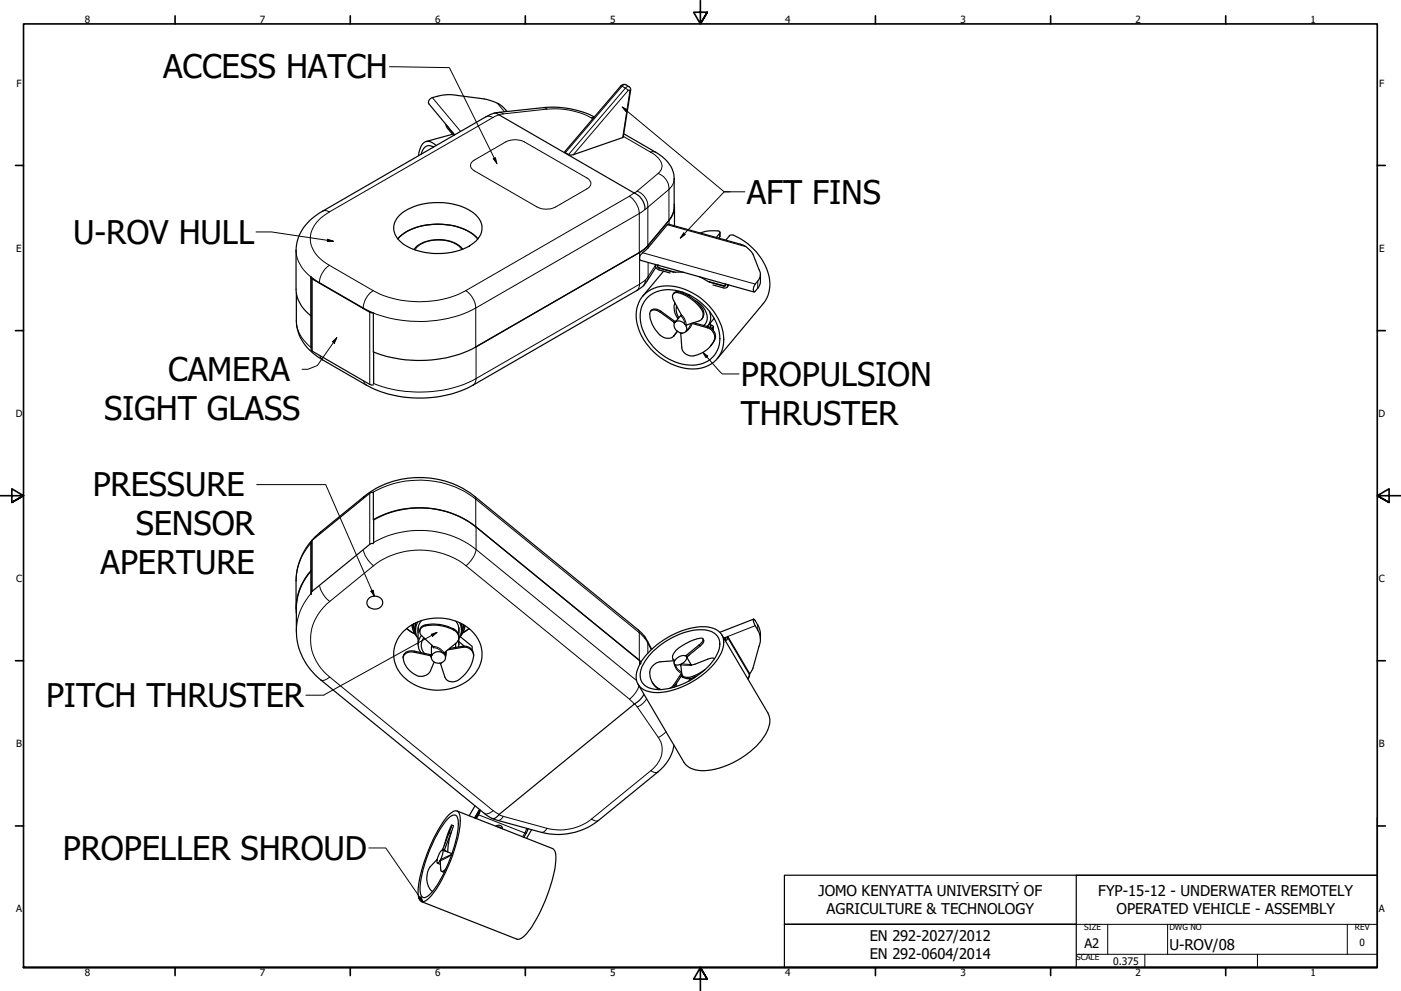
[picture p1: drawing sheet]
<svg xmlns="http://www.w3.org/2000/svg" width="594mm" height="420mm" viewBox="0 0 594 420" stroke-linecap="round" stroke-linejoin="round" font-family="sans-serif">
<!-- layer: Visible (ANSI) -->
<g fill="none" stroke="#000" stroke-width=".51">
<path d="M263.3 36.4l1.1-.6 1 .1 1.6 1 .5 1.1-3.3 20.2-21.1 7.4h-1.7l-1.7-.9-.1-.5zM189 52.7l.6 1.5 2.4 2.9M189.5 53.3l3.2 3.9M191.8 56.9l-11.1 3.1M209.5 48l20.9-2.4a39.5 39.5 0 0 1 21.7 4M215 47.3a13.5 13.5 0 0 0-9.6-5.3l-11.2-1.5a19.7 19.7 0 0 0-11.7 1.3l-.8 1.2 .2 1.1 10.9 13.1M264.5 56.7l13.6 7.9a13.8 13.8 0 0 1 7.8 11.1v12.1l-.3 1.9-.7 1.9-1.2 1.9-9.7 11.4-2.9 2.2M183.8 62.3a3.2 3.2 0 0 0-4.9 2.2l-.3 .9M185 61.7a3.8 3.8 0 0 0-5.7-.8l-1.1 2.1-.7 3M169 91.7a24.3 24.3 0 0 1 19.3-5.7 20.3 20.3 0 0 1 14.9 6.8 7.5 7.5 0 0 1-3.2 10.8 28.7 28.7 0 0 1-29-.1 7.5 7.5 0 0 1-2-11.8zM273.5 88.8a7.6 7.6 0 0 0-4.7-7l-57.9-33.6a2.79 2.79 0 0 0-3.3 .5l-70.9 40.9a19.6 19.6 0 0 0-11.2 16.5v16.5a15 15 0 0 0 6.3 11.3M285.9 86.5l-.1 3-1.3 2.9-11.3 13.2-71.5 41.5a53.3 53.3 0 0 1-43.4 2.1v-16.5l-4.3-2.1-18.6-10.7-3.6-2.5 .2 29.9"/>
<path d="M286 87.7v8M296.9 98.8a11.8 11.8 0 0 1 8.3-.5l.1 .4-1.6 2M305.3 98.5v1.7l-.6 .7M132 117.6v30.9l24.8 14.5 1.6 .2M132 117.5l.4 .8 24.4 14.1 1.3 .2M168.7 101.3a23.2 23.2 0 0 1 18.6-6.2 21.5 21.5 0 0 1 15.3 6.2M196.2 105.6a14.2 14.2 0 0 0-14.3-3.5 10.6 10.6 0 0 0-6.4 3.7M273.6 118.8v.4a4.2 4.2 0 0 1-2.9 3.6l-70.1 40.5a49.5 49.5 0 0 1-45.2 0l-18.6-10.7a19.9 19.9 0 0 1-11.1-16.5v-11.9M277.9 112.1l.2 1.2 1 1 5.1 1.4M278.1 113.3l-5.1 7.7M278.7 112.4l.5 1.2 6.4 1.9 .2-.2M279 112.4v.8l.5 .4 6.8 1.8 3.6 .1"/>
<path d="M281.4 115l-8.9 10.6M296.5 117.3l3.7 2 7 1.9 .3-.8M300.8 119.6l6.1 1.7h.6l.2-.9M300.9 119.5l-.1 .2M307.8 101.8l1.4-1.7a1.62 1.62 0 0 1 2-.3 25.3 25.3 0 0 1 15.3 20.1l-.5 4.2-1.5 3.5-20.3 24.5M322.5 116.3a7.2 7.2 0 0 1-2.3 7.2l-.4 .3a2.83 2.83 0 0 1 .4-3.4l1.6-1.9 .7-2.2-3.2-8.6a8.7 8.7 0 0 0-5.3-4.2l-30.7-8.5-9.2 10.8a6.2 6.2 0 0 0-2.9 3.4l.1 1 .4 .2 48 13.4M272.9 125.1a16.4 16.4 0 0 1 19.3-1.6 24.5 24.5 0 0 1 14.7 20.5 12.4 12.4 0 0 1-14.7 12.4 25.7 25.7 0 0 1-22.4-21.3 12.9 12.9 0 0 1 3.1-10zM274.2 126.5a14.1 14.1 0 0 1 15.2-2.6 22.9 22.9 0 0 1 15.8 19.7 11.2 11.2 0 0 1-12.8 11.2 23.1 23.1 0 0 1-20.9-20l.1-2.7 .6-2.4zM275.8 132a2.9 2.9 0 0 1 4.5 0l5.8 4.2h.5M285.6 124.6a2.46 2.46 0 0 1 3.5-.5 19.2 19.2 0 0 1 9 7.3l.3 1.9-.9 2.1M285.8 136.6a4.2 4.2 0 0 0 2.9 4.8M285.8 136.7l.1 .1a3.4 3.4 0 0 1 5 1h.1"/>
<path d="M285.8 136.7l-7-5a2.15 2.15 0 0 0-2.7 .1 2.15 2.15 0 0 0-.4 2.7 12.3 12.3 0 0 0 6.3 8.8 3.6 3.6 0 0 0 3.7-.8l1.5-2.1M286.2 128.4a7.5 7.5 0 0 0 1.3 6.8M286.6 136.2h.1M286.9 129.7l-.1 2.5 1 2.5M288.8 134l.2-.4-3.3-6.1a1.96 1.96 0 0 1-.5-2.3 1.96 1.96 0 0 1 2-1.1 16.7 16.7 0 0 1 10.9 8.5 2.9 2.9 0 0 1-1.6 3.5l-5.5 1.7M288.9 133.5l-2.3 2.7M289.6 123.9l-.2 .3M291 137.8l-.1 .1a2.2 2.2 0 0 1 .1 2.4 2.2 2.2 0 0 1-2.3 1v.2M291.5 125.2l1.3 .1M291.8 139.4l-1 1.2M293.3 137.1l6.7 1.9a4.3 4.3 0 0 1 1.7 7.2 10.9 10.9 0 0 1-9.6 4.5 4.1 4.1 0 0 1-3-3.3l-.4-6M294.1 136.8l6.3 1.7a4.4 4.4 0 0 1 3 3.6 4.4 4.4 0 0 1-1.8 4.2l-.4 .4"/>
<path d="M294.8 127.5a8.1 8.1 0 0 1 4.9 8.7l-1.3 1.8M300.4 137.8v.8M300.9 132a5.7 5.7 0 0 1-1.1 6.4M301.2 137.6l.1 1.4M301.2 136.9v2M301.3 137.8l1.2 .5-.7 1.1M302.5 138.5l-.2 1.3M302.8 135l-2.6 3.1M307.7 120.7l-.2 .3M308.6 120.7l-.2 1-1.1 .5-5-1.4M309.1 120.8l-.7 1M131.9 147.3l.1 .1"/>
<path d="M158.4 149.3l-.1 13.3M287.3 140.4l-1.7 2.1M158.1 208.8l.2-.2 .1 11.9M158.3 208.8l-1.2 .1-25 20.4-.2 22.3-.1-21.3M131.8 230.3l.2 .1M132 230.2l-.2 .1M158.3 220.3a39.8 39.8 0 0 1 43.4 3l69.4 56.7M158.4 230.5h-1.3l-24.7 20.2-.4 .6v.7M158.4 220.5a39.5 39.5 0 0 1 43.5 2.9l69.9 57.2M158.4 220.5l-.1 9.5M125.5 258v-11.7a26.9 26.9 0 0 1 10.4-20.7l18.5-15.1a38.3 38.3 0 0 1 46.9 0l69.3 56.6 2.7 2.7M131.8 242a23.9 23.9 0 0 0-6.1 18.1"/>
<path d="M131.9 242.1a24.1 24.1 0 0 0-6.2 15.9v9.6a26.9 26.9 0 0 0 10.3 20.7l70.1 57.2 2.5 1.5M156.3 253.8a3.5 3.5 0 0 1 3.6-1 3.5 3.5 0 0 1 2.4 2.8 3.4 3.4 0 0 1-3.5 2.6 3.4 3.4 0 0 1-3.2-2.8zM171 267.8a21.8 21.8 0 0 1 27.9-1.3l-2.7 1.8 2.7-1.8a13.6 13.6 0 0 1-1.5 22.8 21.5 21.5 0 0 1-27.6-3.8 13.2 13.2 0 0 1 1.2-17.7zM172.4 266.5l3.5 2.2M174.7 264.9a8.5 8.5 0 0 0 2.1 5.1M175.5 264.5v.1M176.2 264.1v3M177.2 263.7a6.8 6.8 0 0 0 .1 7.2M177.3 266.1v7.1M178 267.8a2.73 2.73 0 0 1 3-3 17.1 17.1 0 0 1 12.6 2.8l1 2.3M178.7 269.4a5.9 5.9 0 0 0-.3 7.2M178.8 263.1l-1.4 2.4-.1 2.7"/>
<path d="M179.8 270.4a5 5 0 0 0 .2 6.6M182.7 278l.1 .1a3.2 3.2 0 0 0 3.9 3.2l.1 .1M182.7 278l-7-1.5a3.3 3.3 0 0 0-4.6 3.1 9.1 9.1 0 0 0 7.7 7.1 4.3 4.3 0 0 0 3.8-2.4l1.5-3.7M182.9 278.6v.1M183.1 277.3l-.4 .3-7-1.5a3.4 3.4 0 0 0-4.8 2.8M183.2 273.6l-.3 3.9M183.7 274.6v-.5l-4.8-4.4a2.55 2.55 0 0 1-.6-3.1 2.55 2.55 0 0 1 2.7-1.4 16.6 16.6 0 0 1 12.7 3 3.1 3.1 0 0 1-.3 4.4l-5.2 4.4a2.59 2.59 0 0 1-1.4 4.3v.1M188.3 276.8h-.3a3.7 3.7 0 0 0-5.1 1.2h-.2M188.9 276.8v1.9M189.9 275.5l6.4-1.1a4 4 0 0 1 4 1.8 4 4 0 0 1 0 4.4 13.7 13.7 0 0 1-7.5 8.4 3.4 3.4 0 0 1-4.1-1.9l-1.9-5.7M190.6 274.9l5.7-.9a3.9 3.9 0 0 1 4.6 4M193.2 272.8v1.8"/>
<path d="M193.3 263.3l1.1 2.4 .2 2.5M194.3 271.5l.1 2.8M194.6 272l2.3 2M194.6 266.1v7.1M194.9 264a6.5 6.5 0 0 1-.3 6.9M195.1 269.9l5.1 4.1v1.6M195.7 264.4v2.7M197.2 265.2a8.3 8.3 0 0 1-2.1 4.8M273.3 269.8l.2 .9M273.3 269.8l3.1 5.5M276 275.6a34 34 0 0 1 23.4-9.9 7.1 7.1 0 0 1 7.5 6.6 19.8 19.8 0 0 1-8.8 13.7 32.7 32.7 0 0 1-20.8 7.6 7.1 7.1 0 0 1-7.6-6.6 17.4 17.4 0 0 1 6.3-11.4zM277.1 276a30.3 30.3 0 0 1 21.9-8.9 6.3 6.3 0 0 1 5.7 3.4 6.3 6.3 0 0 1-.5 6.7 30.7 30.7 0 0 1-25.9 15.1 6.3 6.3 0 0 1-6.8-6.5 16.8 16.8 0 0 1 5.6-9.8z"/>
<path d="M285.4 279.5l.4 .6M291 277.9l-.1 .1a1.81 1.81 0 0 1-.8 2.7l-1.4 1.1M291 277.9a6 6 0 0 0-5.2 2.2M291 277.9l6.6-5.6a.92 .92 0 0 0 .6-1 .92 .92 0 0 0-.9-.7 20.4 20.4 0 0 0-11.5 6.3 2.15 2.15 0 0 0 .2 3.2M291.1 278.4l2.1 3.6M292.4 277.6l-1.1 1.1M298.1 270.9a1.9 1.9 0 0 1-.9 2.7l-6 5.1M303 279.3a2.74 2.74 0 0 0-3 .2l-5.5 2.2-2.1 .3M306.1 269.2l19.5 33.1a9.7 9.7 0 0 1-1.9 10.5 35.1 35.1 0 0 1-26.3 13.9 8.6 8.6 0 0 1-7.3-3.4l-19.5-33.2M307 270.6l.5 .1-.2 .6M307.5 270.7l.2 .2M307.7 271.8l.7-.7 .2-1.2 9.2 15.6v1l-.6 1.5"/>
<path d="M308.6 269.9l-.9 .3-.3 1.2M319.6 262.5l-14.4 5.6M322.5 271.1a10.7 10.7 0 0 0-3-8.6l.2 1.5a18.4 18.4 0 0 1 2.8 7.1l-3.2 12.2-1.5 2.6M271.4 281.4l-.2 .5M273 294.4a10.3 10.3 0 0 1-4.1 4.2l-57.3 46.7a3.3 3.3 0 0 1-3 1.7M276.5 289.2l1.5 2 1.5 1.2M285.8 280.1l.1 .1a1.29 1.29 0 0 0 .3 1.6 1.29 1.29 0 0 0 1.6 .1l.9-.1M285.8 280.1l-5.8 .5a5.3 5.3 0 0 0-3.7 8.1l.2 .5a7.2 7.2 0 0 0 3.7 3.1M285.8 291.2v.2M285.9 281.5l.8 1.2M286.9 289.7l-.1 1.4M288.7 281.8l.4 4a3.2 3.2 0 0 0 4.7 .9l5.1-2.7"/>
<path d="M288.9 286.6l1.2 .7M288.9 286.6l-.1 .1M289.1 285.3l-3.4 5.1-1.7 1.4M289.2 286.2l-3.5 5.2M289.2 286.3a3.8 3.8 0 0 0 5.4 .8l.7-.4M292.4 287.7l.4 .6M293.1 281.9v.1M293.6 287.5l.2 .3M285.8 316a18.7 18.7 0 0 1-6.8 11.3l-25.2 20.5a28.2 28.2 0 0 1-24.2 5.1l-20.9-5.9M188.3 358.6l1.6-5.1 1.7-3.7-3.8 10.2M190.2 346.9l.6-.6a1.88 1.88 0 0 1 2.2-.7 1.88 1.88 0 0 1 1.2 2 41 41 0 0 1-4 18.2 37.4 37.4 0 0 1-8.8 14.2 1.72 1.72 0 0 1-1.9 .5 1.72 1.72 0 0 1-1.2-1.6 40.9 40.9 0 0 1 4.3-19.4l.7-1.4a37 37 0 0 1 6.9-11.2zM190.2 345.5l1.4-1a1.97 1.97 0 0 1 2.4-.6 1.97 1.97 0 0 1 1.1 2.2 50.1 50.1 0 0 1-5.6 22.3 32.8 32.8 0 0 1-9.2 13.6 1.9 1.9 0 0 1-2.1 0 1.9 1.9 0 0 1-.8-2 43.8 43.8 0 0 1 4.1-19.2 52.2 52.2 0 0 1 8.7-15.3z"/>
<path d="M191.4 352.7a27.4 27.4 0 0 0-1.5 8.5M191.5 349.8l.7 .3v.6l-3.7 10M193.8 343.8l40.9 16.2a7.7 7.7 0 0 1 .8 6.4 66.9 66.9 0 0 1-12.3 29.6l-2.5 2-1.5 .2-40.5-16M201.3 346.8l2-3.1-.2 .9-1.4 2.3M201.4 341.7l-2.5 4.2M203.2 343.7h.2M203.4 343.7l-1.7 3.2M203.4 343.3v.4M203.7 343.5l-1.7 3.6M210.2 350.3a1.62 1.62 0 0 1 1.8-.4 1.62 1.62 0 0 1 1 1.5M223.8 351.3l-.5 1.6-1.2 2.1M225.4 351.8l-2.1 3.7"/>
<path d="M185.2 364.5l.4 1.5 1.1-1M185.5 366l1.3 .4M186.7 365l.4 4.4h.8l1.1-1M187.2 369.4l1.3 .3M187.8 360a8.3 8.3 0 0 1-1.1 5M187.8 360a8.5 8.5 0 0 0-2.6 4.5l-2.8 3a8.3 8.3 0 0 0 1 10.5M188.7 360.8l2.9 1.1-1.8 1.5"/>
</g>
<!-- layer: Visible Narrow (ANSI) -->
<g fill="none" stroke="#000" stroke-width=".42">
<path d="M265.2 37.4l1.1 1M265.2 37.4l-1.4-.8-24.1 28.1M265.2 37.4l-24.1 28.1M265.4 35.9l-1 .1-.6 .6-.5-.2M266.3 38.4l.6-.3 .2 .6M266.3 38.4l-23.2 27.2M266.7 36.7l-.9 .1-.6 .6M267.1 38.7l-3.1 19.6M267.4 38.3l-.3 .4M183.3 41.4l12 14.3M189.8 53.7h.1M206.1 49.5l1.6-.2 1.3 .5"/>
<path d="M209 49.8l-69.3 40M210.8 43.7l3.1 3.6M211.6 48.7l-2.6 1.1M211.9 47.6l1.5 .7M213.4 48.3l-2 .3M230.4 45.6l1.5 .7M231.9 46.3a33.3 33.3 0 0 1 18.8 3.7M231.9 46.3l-18.5 2M250.7 50l.7 .3M251.9 49.8l-1.2 .2M264.4 57.8l11.4 6.7M200.6 68.2l13.8-8a8.7 8.7 0 0 1 8 0l26.5 15.3a2.41 2.41 0 0 1 1.7 2.3 2.41 2.41 0 0 1-1.7 2.3l-13.3 7.6a8.7 8.7 0 0 1-7.9 0l-26.5-15.3a2.34 2.34 0 0 1-1.6-1.9 2.34 2.34 0 0 1 1-2.3z"/>
<path d="M275.8 64.5a7 7 0 0 1 4.8 6.7l-.5 1.2-1 1.1M275.8 64.5l1.3-.2 1 .3M279.1 73.5a7 7 0 0 1 4.6 6.8l1.6-2.2 .6-2.4M279.1 73.5l-9 7.6M136.7 89.6l1-.3 2 .5M139.7 89.8a14 14 0 0 0-8.1 11.4 13.4 13.4 0 0 0 8.1 11.3M266.8 83.2a9.3 9.3 0 0 1 4.3 7.3l3.6-2.6M266.8 83.2l-69.3 40M268.8 81.8l-2 1.4M270.1 81.1l-1.1 .7M270.1 81.1a6.9 6.9 0 0 1 4.6 6.8M274.7 87.9l9-7.6v14.8"/>
<path d="M274.7 87.9v16.2M283 95.3l33.3 9.3M305.2 98.9v1.5M125.5 106.1a15.3 15.3 0 0 0 6.3 11.3M132.4 118.3v30.6M139.7 112.5a9.6 9.6 0 0 0-4.3 7.4M139.7 112.5l18.5 10.7M195.8 105.8a13.9 13.9 0 0 0-14.3-3.5l-3 1.2-1.5 1.1-1 1.4M271.1 107.1v-16.6l-69.4 40.1M271.2 107v13.5M272.5 107.2l47.7 13.2M274.8 117.3l-1.2 1.5-2.4 1.7"/>
<path d="M274.8 117.3l-.4 1.7M274.8 104.1v1M274.8 111.3v6M277.9 112.6l-3.1 4.7M279 112.4l-.3 .3M279.7 113.6l-.2 .1M321.3 119.2v3M125.7 136.1a14.7 14.7 0 0 0 6.2 11.2M156.8 132.4v30.6M158.2 123.2a43.3 43.3 0 0 0 39.3 0M158.2 123.2a9.6 9.6 0 0 0-4.2 7.4M197.5 123.2a9.6 9.6 0 0 1 4.2 7.4"/>
<path d="M201.7 130.6a53.3 53.3 0 0 1-43.4 2.1M201.7 130.6v16.5M271.2 120.5l-.5 2-.8 .7M271.2 120.5l-69.3 40M280.3 132l-.3 .4M286.1 136.2l-.2 .7M286.6 136.2l-.3 .5M287.8 123.7l-.3 .4M288.9 133.5a5.7 5.7 0 0 1 2.1 4.3M289 133.8l-.2 .2 1.1 1.6 .5 1.9M291.3 137.7l-.4 .5M293 137.2l-1.2 2.2"/>
<path d="M293.6 137a6.5 6.5 0 0 1-2.9 3.7M297.4 130.2l-.3 .4M300.4 138.5l-.4 .5M301.2 137.6v.6l.2-.2M302.3 138.8v.9M307 121.2l-.1 .1M308.8 120.8l-.2 .2M135.6 150.8l1.2 1.8M201.9 147v13.5M286 142.1l-.3 .4M289.6 141.2l-.9 .3M303.1 144.1l-.3 .3"/>
<path d="M154.2 161.5l.4 1.1 .8 .7M201.9 160.5a53.4 53.4 0 0 1-43.5 2.1M201.9 160.5l-.5 2-.8 .8M154.4 210.5l-.3 .9M156.8 209.1v21.7M158.3 208.6a39.8 39.8 0 0 1 43.4 3M201.3 210.5l.4 1.1M201.7 211.6v11.7M201.7 211.6l69.4 56.7v11.7M131.8 230.3a24.9 24.9 0 0 0-6.3 16M132.4 229v21.7M135.9 225.6l-.5 .9"/>
<path d="M154.2 233.4a12.2 12.2 0 0 0 4.2 6.5M158.4 239.9l-18.6 15.1M158.4 230a39.5 39.5 0 0 1 43.5 3M197.6 239.9l69.4 56.6M201.9 233a11.8 11.8 0 0 1-4.3 6.9 32.2 32.2 0 0 0-39.2 0M201.9 223.4v9.6M201.9 233l68 55.5M131.9 251.6a24.1 24.1 0 0 0-6.2 16M135.6 248.6a11.5 11.5 0 0 0 4.2 6.4M139.8 255a19.9 19.9 0 0 0 0 32.1M174.9 264.8l.3 2.1 1.5 2.8M175.3 264.6l.2 2 .8 2"/>
<path d="M175.5 264.6l.7 3.3M175.5 264.5l.7 3M175.7 276.1v.4M176.2 264.1v.1M180.3 265v.3M182.7 277.6l-.1 .8 .3 .3M182.9 277.5l.2-.2v.6M182.9 278.5v.1M183.2 273.6l-.3 1M187.6 276.8a4.9 4.9 0 0 0-3.9-2.2v-.5a5.5 5.5 0 0 1 4.6 2.7M188.3 276.8v.4M188.9 276.3v.5"/>
<path d="M189.3 276l-.4 2.6M192.4 266.7v.4M195.7 267.5l.7-2.7-.8 3.1M196.3 274v.4M196.6 264.9l-.3 1.9-.8 1.8M197 265.1l-.7 2.8-1.1 1.8M270.6 267.1l.5 1.2 2.4 2.4 1.2 1.9M274.6 272l.1 .6M274.7 272.6v4.3M274.7 272.6l1.5 2.8M285.7 279.8l.2 .3M291 277.9l.3 .8"/>
<path d="M296.5 273.4l.3 .6M307.7 270.2l-.8 .4M308.6 270.4l9.2 15.6v-.6M320.2 265.3l-11.6 4.6M321.3 265v2.1M139.8 287.1a3.5 3.5 0 0 1-3.8 1.2M139.8 287.1l69.3 56.6M187.5 280.9l-.7 .5M267 296.5l1.9 2.1M270.3 299.8l8.8 12.9M271 290.8a12.7 12.7 0 0 1-4 5.7M271.2 280v1.9"/>
<path d="M274.2 296.3l-1.7 2-2.2 1.5-1.2-1.4M279.7 292.1l.1 .2M285.7 290.4l.3 .6M285.8 280.1v.7M285.9 281.4a6.3 6.3 0 0 0 3.2 4.4M286.7 282.7l2.3 2.3M288.4 281.7l.3 .7M288.7 281.8l3.7 .2M289 286.7l.9 .5M289.1 281.4l4 .6M292.4 288.1l.1-.1-.2 .6zM294 287.4l.3 .1"/>
<path d="M294.1 287.3l.2 .1M294.3 286.6l.3 .5M317.8 286.2v-.2l-.8 1.6M279.1 312.7a9.9 9.9 0 0 1-2.1 13.2l-1 .8 1.7 .8 1.3-.2M282.4 310.2l-1.8 1.6-1.5 .9M276 326.7l-25.2 20.6M190.4 353.3l.7 .2M202.9 345.5l19.7 7.7M202.9 344.8h.1M203.3 343.2l-2.1 3.6M205.4 344.8a3.5 3.5 0 0 0 3.7-1.1l2.5 1.6M211.1 350.6l1.2 .2 .5 .5"/>
<path d="M211.3 350.8h.8l.6 .5M211.5 345.4l1.9 .7M213.4 346.1l-1.2 1.4-1.1 .3M213.4 346.1l18.6 5.1M222.6 353.2l-1 1.6M223.2 353.1l-.6 .1M223.3 351.2l-.7 2M224.1 351.4l-.5 .8M250.8 347.3l1.7 .8 1.3-.3M250.8 347.3a22 22 0 0 1-18.8 3.9l-1.2 1.4-1.2 .3M185.2 364.5l.2 .2M186.6 366.4l.2 .1"/>
<path d="M187.7 360.4l1 .4M187.8 360l1.4 1M189.8 363.4l-3.3 1.6M191.1 362.5l-4.2 1.8"/>
</g>
<!-- layer: Visible (ANSI) -->
<g fill="#000">
<circle cx="192.7" cy="57.2" r=".25"/>
<circle cx="279" cy="112.4" r=".25"/>
<circle cx="271.4" cy="281.4" r=".25"/>
</g>
<!-- layer: Visible Narrow (ANSI) -->
<circle cx="286.6" cy="136.2" r=".19" fill="#000"/>
<!-- layer: Border (ANSI) -->
<g fill="none" stroke="#000" stroke-width=".7">
<path d="M74.2 6.7v3.4M148.5 6.7v3.4M222.8 6.7v3.4M297 .2v9.9l-2.9-4.9h5.8l-2.9 4.9 2.9-4.9M371.2 6.7v3.4M445.5 6.7v3.4M519.7 6.7v3.4M6.5 70.1h3.5M584 70.1h3.4M6.5 140.2h3.5M584 140.2h3.4M0 210.2h10l-5-3v5.8l5-2.8-5 2.8"/>
<path d="M594 210.2h-10l5-3v5.8l-5-2.8 5 2.8M6.5 280.1h3.5M584 280.1h3.4M6.5 350.2h3.5M584 350.2h3.4M10 410.2v-400.1h574v400.1h-574h574M74.2 410.2v3.4M148.5 410.2v3.4M222.8 410.2v3.4M299.9 415.1l-2.9-4.9 2.9 4.9h-5.8l2.9-4.9v10M371.2 410.2v3.4M445.5 410.2v3.4"/>
<path d="M519.7 410.2v3.4"/>
</g>
<!-- layer: Title (ANSI) -->
<path d="M584 346.7v63.5h-127.8M456.4 371.1h-123.8v20.8h123.6M584 371.1h-127.6v39.1h-123.8v-18.3h123.8h-123.8" fill="none" stroke="#000" stroke-width=".51"/>
<path d="M431 374.2h.7M456.4 371.1h127.6M431 383.8h.7M456.4 391.9h127.6M469.7 391.9v12.7M495.1 391.9v12.7M571.3 391.9v12.7M457 404.6h127M485.5 404.6v5.6M533.2 404.6v5.6" fill="none" stroke="#000" stroke-width=".42"/>
<!-- layer: Symbol (ANSI) -->
<g fill="none" stroke="#000" stroke-width=".42">
<path d="M165.2 28.3l25.4 .4 20.1 40.6M263.8 45.4l2.3 1.2-.7 .7zM263.8 45.4l43.3 35.9h2.5M209.2 67.3l.9-.5 .6 2.5zM108.6 98.3h6.8l26 4M289.9 98.8l.7 .6-2.1 1.5zM315.8 81.3h-8.7l-18.6 19.6M138.9 101.4l2.5 .9-2.6 .1zM141 144.9l1.8-1.7-1 2.3zM142.8 143.2l-8.2 11.8-4 1.6h-2.5M298.1 149.5l2 1.5-.8 .6zM298.1 149.5l8.2 9h7.1"/>
<path d="M108.8 205.5h29.3l20.6 47.3M157.3 250.7l.9-.5 .5 2.6zM182.9 268.9l2.4-.8-1.9 1.7zM185.3 268.1l-47.9 26.6h-7.7M156.4 359.5h7.2l15.9 23.1M177.7 380.8l.8-.6 1 2.4z"/>
</g>
<g fill="#000">
<path d="M263.8 45.4l2.3 1.2-.7 .7z" fill-rule="evenodd"/>
<path d="M209.2 67.3l.9-.5 .6 2.5z" fill-rule="evenodd"/>
<path d="M289.9 98.8l.7 .6-2.1 1.5z" fill-rule="evenodd"/>
<path d="M138.9 101.4l2.5 .9-2.6 .1z" fill-rule="evenodd"/>
<path d="M141 144.9l1.8-1.7-1 2.3z" fill-rule="evenodd"/>
<path d="M298.1 149.5l2 1.5-.8 .6z" fill-rule="evenodd"/>
<path d="M157.3 250.7l.9-.5 .5 2.6z" fill-rule="evenodd"/>
<path d="M182.9 268.9l2.4-.8-1.9 1.7z" fill-rule="evenodd"/>
<path d="M177.7 380.8l.8-.6 1 2.4z" fill-rule="evenodd"/>
</g>
<g font-size="13.8">
<text x="69.2" y="33.3">ACCESS HATCH</text>
<text x="316.7" y="86.3">AFT FINS</text>
<text x="31.1" y="103.4">U-ROV HULL</text>
<text x="71.4" y="161.6">CAMERA</text>
<text x="314.1" y="163.6">PROPULSION</text>
<text x="44.1" y="178">SIGHT GLASS</text>
<text x="314.1" y="180">THRUSTER</text>
<text x="39.3" y="210.5">PRESSURE</text>
<text x="57.5" y="226.9">SENSOR</text>
<text x="42.7" y="243.4">APERTURE</text>
<text x="19.6" y="299.7">PITCH THRUSTER</text>
<text x="26.7" y="364.5">PROPELLER SHROUD</text>
</g>
<g font-size="6.3">
<text x="347" y="380">JOMO KENYATTA UNIVERSITY OF</text>
<text x="465.7" y="380">FYP-15-12 - UNDERWATER REMOTELY</text>
<text x="350.5" y="387.5">AGRICULTURE &amp; TECHNOLOGY</text>
<text x="473.5" y="387.5">OPERATED VEHICLE - ASSEMBLY</text>
<text x="495.9" y="402.8">U-ROV/08</text>
</g>
<g font-size="6.2">
<text x="368.9" y="399.1">EN 292-2027/2012</text>
<text x="368.9" y="406.6">EN 292-0604/2014</text>
</g>
<text font-size="5.5" x="459.9" y="401.8">A2</text>
<text font-size="4.4" x="472.1" y="409.3">0.375</text>
<g font-size="4.2">
<text x="36" y="9.8">8</text>
<text x="110.2" y="9.8">7</text>
<text x="184.5" y="9.8">6</text>
<text x="258.8" y="9.8">5</text>
<text x="333" y="9.8">4</text>
<text x="407.2" y="9.8">3</text>
<text x="481.5" y="9.8">2</text>
<text x="555.8" y="9.8">1</text>
<text x="7" y="36.7">F</text>
<text x="584.8" y="36.7">F</text>
<text x="6.9" y="106.7">E</text>
<text x="584.8" y="106.7">E</text>
<text x="6.7" y="176.7">D</text>
<text x="584.5" y="176.7">D</text>
<text x="6.8" y="246.7">C</text>
<text x="584.6" y="246.7">C</text>
<text x="6.9" y="316.7">B</text>
<text x="584.7" y="316.7">B</text>
<text x="6.8" y="386.7">A</text>
<text x="584.6" y="386.7">A</text>
<text x="576.5" y="401.2">0</text>
<text x="36" y="413.6">8</text>
<text x="110.2" y="413.6">7</text>
<text x="184.5" y="413.6">6</text>
<text x="258.8" y="413.6">5</text>
<text x="333" y="413.6">4</text>
<text x="407.2" y="413.6">3</text>
<text x="481.5" y="413.6">2</text>
<text x="555.8" y="413.6">1</text>
</g>
<g font-size="3.5">
<text x="459.7" y="394.4">SIZE</text>
<text x="495.9" y="394.4">DWG NO</text>
<text x="574.5" y="394.4">REV</text>
<text x="456.4" y="407.1">SCALE</text>
</g>
</svg>
